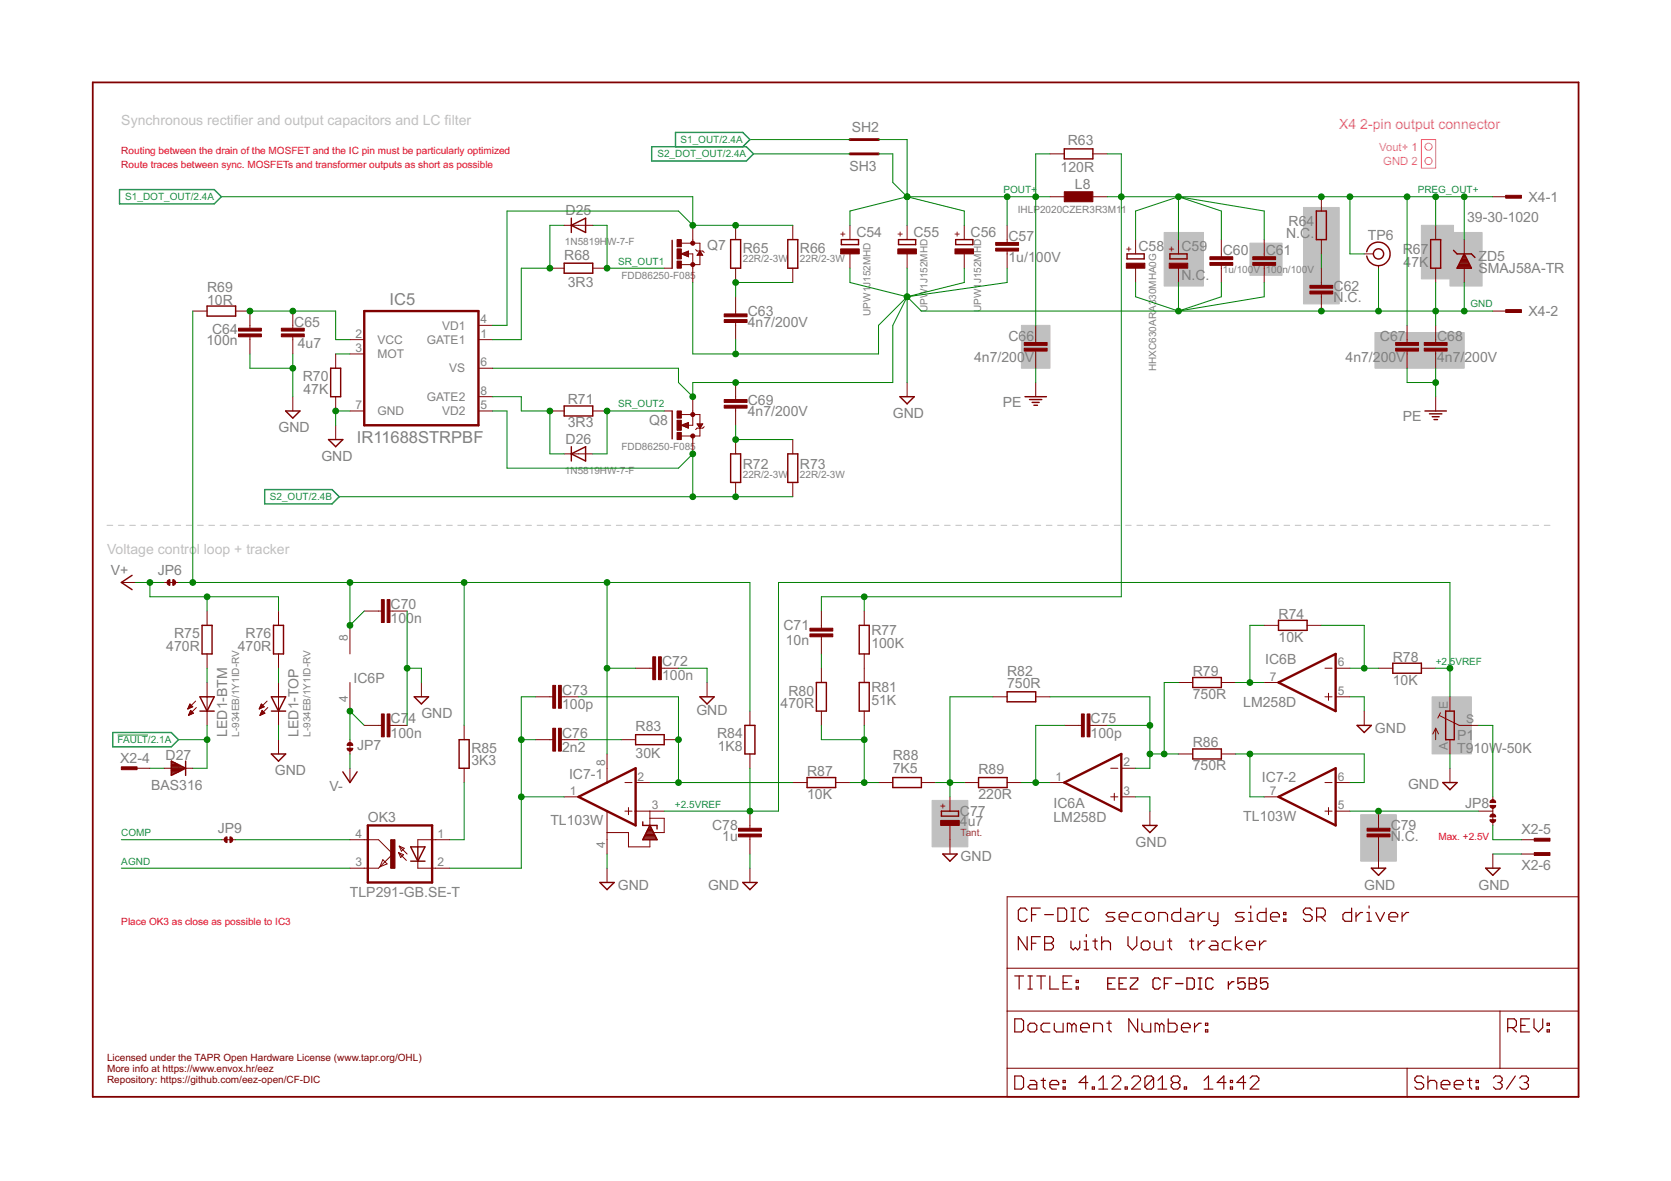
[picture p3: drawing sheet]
<svg xmlns="http://www.w3.org/2000/svg" width="297mm" height="210mm" viewBox="0 0 297 210" stroke-linecap="round" stroke-linejoin="round" font-family="sans-serif">
<g fill="none" stroke="#c0c0c0" stroke-width=".18">
<path d="M19 93.4h1M21 93.4h1.1M23.1 93.4h1M25.1 93.4h1M27.1 93.4h1M29.1 93.4h1M31.1 93.4h1M33.1 93.4h1M35.1 93.4h1M37.1 93.4h1M39.1 93.4h1.1M41.1 93.4h1.1"/>
<path d="M43.2 93.4h1M45.2 93.4h1M47.2 93.4h1M49.2 93.4h1M51.2 93.4h1M53.2 93.4h1M55.2 93.4h1.1M57.3 93.4h1M59.3 93.4h1M61.3 93.4h1M63.3 93.4h1M65.3 93.4h1"/>
<path d="M67.3 93.4h1M69.3 93.4h1M71.3 93.4h1M73.3 93.4h1.1M75.4 93.4h1M77.4 93.4h1M79.4 93.4h1M81.4 93.4h1M83.4 93.4h1M85.4 93.4h1M87.4 93.4h1M89.4 93.4h1"/>
<path d="M91.4 93.4h1.1M93.5 93.4h1M95.5 93.4h1M97.5 93.4h1M99.5 93.4h1M101.5 93.4h1M103.5 93.4h1M105.5 93.4h1.1M107.5 93.4h1.1M109.6 93.4h1M111.6 93.4h1M113.6 93.4h1"/>
<path d="M115.6 93.4h1M117.6 93.4h1M119.6 93.4h1M121.6 93.4h1M123.6 93.4h1.1M125.6 93.4h1.1M127.7 93.4h1M129.7 93.4h1M131.7 93.4h1M133.7 93.4h1M135.7 93.4h1M137.7 93.4h1"/>
<path d="M139.7 93.4h1M141.7 93.4h1M143.7 93.4h1.1M145.8 93.4h1M147.8 93.4h1M149.8 93.4h1M151.8 93.4h1M153.8 93.4h1M155.8 93.4h1M157.8 93.4h1.1M159.9 93.4h1M161.9 93.4h1"/>
<path d="M163.9 93.4h1M165.9 93.4h1M167.9 93.4h1M169.9 93.4h1M171.9 93.4h1M173.9 93.4h1M175.9 93.4h1.1M177.9 93.4h1.1M180 93.4h1M182 93.4h1M184 93.4h1M186 93.4h1"/>
<path d="M188 93.4h1M190 93.4h1M192 93.4h1M194 93.4h1.1M196.1 93.4h1M198.1 93.4h1M200.1 93.4h1M202.1 93.4h1M204.1 93.4h1M206.1 93.4h1M208.1 93.4h1M210.1 93.4h1.1"/>
<path d="M212.2 93.4h1M214.2 93.4h1M216.2 93.4h1M218.2 93.4h1M220.2 93.4h1M222.2 93.4h1M224.2 93.4h1M226.2 93.4h1M228.2 93.4h1.1M230.3 93.4h1M232.3 93.4h1M234.3 93.4h1"/>
<path d="M236.3 93.4h1M238.3 93.4h1M240.3 93.4h1M242.3 93.4h1M244.3 93.4h1M246.4 93.4h1M248.4 93.4h1M250.4 93.4h1M252.4 93.4h1M254.4 93.4h1M256.4 93.4h1M258.4 93.4h1"/>
<path d="M260.4 93.4h1.1M262.4 93.4h1.1M264.5 93.4h1M266.5 93.4h1M268.5 93.4h1M270.5 93.4h1M272.5 93.4h1M274.5 93.4h1"/>
</g>
<g fill="#c0c0c0" stroke="#c0c0c0" stroke-width=".18">
<path d="M254.6 123.8h7v10.2h-7z"/>
<path d="M257.7 41.3h5.8v9.5h-5.8z"/>
<path d="M222.2 43.2h5.7v5.7h-5.7z"/>
<path d="M231.7 36.9h6.4v17.1h-6.4z"/>
<path d="M244.4 59.1h15.9v6.3h-15.9z"/>
<path d="M165.7 142.3h6.3v8.2h-6.3z"/>
<path d="M252.7 40h5.7v9.6h-5.7z"/>
<path d="M206.9 41.3h7v9.5h-7z"/>
<path d="M241.9 144.8h6.3v8.3h-6.3z"/>
<path d="M181.6 57.8h5v7.6h-5z"/>
</g>
<g fill="none" stroke="#800000" stroke-width=".21">
<path d="M180.4 173.5h1.5M181.2 173.5v2.3M182.6 161.8l-.4-.4h-.8l-.4 .4v1.5l.4 .4h.8l.4-.4M182.6 166.5v2.3l-1.6-2.3v2.3M182.7 173.5h.8M182.7 175.8h.8M183.1 173.5v2.3M183.4 162.6h.7M183.4 167.6h.7M184.3 173.5h1.5M184.9 161.4h-1.5v2.3M184.9 166.5h-1.5v2.3"/>
<path d="M185.1 173.5v2.3M185.7 162.6h1.6M185.7 166.5h1.2l.4 .4v.4l-.4 .3 .4 .4v.4l-.4 .4h-1.2zM185.7 167.6h1.2M186.6 173.5v2.3h1.6M188 161.4h1.2l.4 .4v1.5l-.4 .4h-1.2zM189 174.6h.7M190.4 161.4h.8M190.4 163.7h.8M190.4 167.3v1.1l.4 .4 .4-.4 .4 .4 .3-.4v-1.1M190.5 173.5h-1.5v2.3h1.5M190.8 161.4v2.3"/>
<path d="M191.3 175.4h.4v.4h-.4zM191.3 174.2h.4v.4h-.4zM192.7 168.8h.8M192.7 167.3h.4v1.5M193.1 166.1v.4M193.5 161.8l-.4-.4h-.8l-.4 .4v1.5l.4 .4h.8l.4-.4M194.3 167.3h.8M194.7 166.9v1.5l.4 .4M195.8 167.6l.4-.3h.8l.4 .3v1.2M195.8 166.5v2.3M198.2 162.2h-1.2l-.4 .4 .4 .4h.8l.4 .3-.4 .4h-1.2M198.9 163h1.6v-.4l-.4-.4h-.8l-.4 .4v.7l.4 .4h.8"/>
<path d="M200.5 166.5v1.5l.8 .8 .8-.8v-1.5M202.9 162.2h-1.2l-.4 .4v.7l.4 .4h1.2M203.2 167.3h.8l.4 .3v.8l-.4 .4h-.8l-.3-.4v-.8zM203.6 162.6l.4-.4h.8l.4 .4v.7l-.4 .4h-.8l-.4-.4zM205.2 167.3v1.1l.4 .4h1.2v-1.5M206 163.7v-1.5h1.1l.4 .4v1.1M207.5 167.3h.8M207.9 166.9v1.5l.4 .4M209.9 161.4v2.3h-1.2l-.4-.4v-.7l.4-.4h1.2M211 162.2h.8l.4 .4v1.1h-1.2l-.3-.4 .3-.3h1.2M211.4 167.3h.8M211.8 166.9v1.5l.4 .4"/>
<path d="M213 162.2v1.5M213 167.3v1.5M214.2 162.2h-.4l-.8 .8M214.2 167.3h-.4l-.8 .7M214.9 162.2v1.1l.4 .4h1.2M215.3 167.3h.8l.4 .3v1.2h-1.2l-.4-.4 .4-.4h1.2M216.5 162.2v1.9l-.4 .4h-.4M218.8 167.3h-1.1l-.4 .3v.8l.4 .4h1.1M219.6 166.5v2.3M220.8 167.3l-1.2 .7 1.2 .8M221.2 162.2h-1.2l-.4 .4 .4 .4h.8l.4 .3-.4 .4h-1.2M221.6 168h1.5v-.4l-.4-.3h-.7l-.4 .3v.8l.4 .4h.7"/>
<path d="M222 163.7h.7M222 162.2h.3v1.5M222.3 161v.4M223.9 167.3v1.5M225.1 161.4v2.3h-1.2l-.4-.4v-.7l.4-.4h1.2M225.1 167.3h-.4l-.8 .7M225.8 163h1.6v-.4l-.4-.4h-.8l-.4 .4v.7l.4 .4h.8M228.2 163.3h.4v.4h-.4zM228.2 162.2h.4v.4h-.4zM233.3 161.8l-.4-.4h-.8l-.4 .4v.4l.4 .4h.8l.4 .4v.3l-.4 .4h-.8l-.4-.4M234 163h1.2l.4-.4v-.8l-.4-.4h-1.2v2.3M234.8 163l.8 .7"/>
<path d="M240.3 161.4v2.3h-1.2l-.4-.4v-.7l.4-.4h1.2M241 162.2v1.5M242.2 162.2h-.4l-.8 .8M243 163.7h.8M243 162.2h.4v1.5M243.4 161v.4M244.6 162.2l.7 1.5 .8-1.5M246.9 163h1.6v-.4l-.4-.4h-.8l-.4 .4v.7l.4 .4h.8M249.2 162.2v1.5M250.4 162.2h-.4l-.8 .8M180.4 181.1h1.2l.3 .4v1.5l-.3 .4h-1.2zM180.4 191.2h1.2l.3 .4v1.6l-.3 .4h-1.2z"/>
<path d="M182.7 182.2l.4-.3h.8l.4 .3v.8l-.4 .4h-.8l-.4-.4zM183.1 192h.8l.4 .4v1.2h-1.2l-.4-.4 .4-.4h1.2M185.1 192h.7M185.5 191.6v1.6l.3 .4M186.6 192.8h1.6v-.4l-.4-.4h-.8l-.4 .4v.8l.4 .4h.8M186.6 181.9h-1.1l-.4 .3v.8l.4 .4h1.1M187.4 181.9v1.1l.4 .4h1.2v-1.5M189 193.2h.4v.4h-.4zM189 192h.4v.4h-.4zM190.5 182.2l-.4-.3h-.4v1.5M190.5 182.2l.4-.3 .4 .3v1.2M190.5 182.2v1.2"/>
<path d="M192.1 182.6h1.5v-.4l-.3-.3h-.8l-.4 .3v.8l.4 .4h.8M193.4 192.4h-1.6l1.2-1.2v2.4M194.2 193.2h.3v.4h-.3zM194.4 183.4v-1.5h1.2l.4 .3v1.2M195.3 193.6h1.6M195.3 192l.8-.8v2.4M196.8 181.9h.7M197.1 181.5v1.5l.4 .4M197.7 191.6l.4-.4h.7l.4 .4v.4l-1.5 1.6h1.5M200 193.2h.4v.4h-.4zM201.2 191.6l.4-.4h.7l.4 .4v.4l-1.5 1.6h1.5M202.2 181.1v2.3l-1.5-2.3v2.3"/>
<path d="M203 181.9v1.1l.4 .4h1.2v-1.5M205.1 191.6v1.6l-.4 .4h-.8l-.4-.4M205.1 191.6l-.4-.4h-.8l-.4 .4v1.6M205.1 191.6l-1.6 1.6M205.8 193.6h1.6M205.8 192l.8-.8v2.4M206.1 182.2l.4-.3 .4 .3v1.2M206.1 182.2l-.4-.3h-.4v1.5M206.1 182.2v1.2M207.7 181.1v2.3h1.2l.3-.4v-.8l-.3-.3h-1.2M208.6 192.4l-.4 .4v.4l.4 .4h.8l.3-.4v-.4l-.3-.4M208.6 192.4l-.4-.4v-.4l.4-.4h.8l.3 .4v.4l-.3 .4"/>
<path d="M208.6 192.4h.8M210 182.6h1.6v-.4l-.4-.3h-.8l-.4 .3v.8l.4 .4h.8M210.5 193.2h.4v.4h-.4zM212.3 181.9v1.5M213.5 181.9h-.4l-.8 .7M214 193.6h1.6M214 192l.8-.8v2.4M214.3 183h.4v.4h-.4zM214.3 181.9h.4v.3h-.4zM217.9 192.4h-1.5l1.2-1.2v2.4M218.7 193.2h.4v.4h-.4zM218.7 192h.4v.4h-.4z"/>
<path d="M221.4 192.4h-1.5l1.1-1.2v2.4M222.2 191.6l.4-.4h.8l.4 .4v.4l-1.6 1.6h1.6M253.1 191.6l-.4-.4h-.8l-.4 .4v.4l.4 .4h.8l.4 .4v.4l-.4 .4h-.8l-.4-.4M253.8 192.4l.4-.4h.8l.4 .4v1.2M253.8 191.2v2.4M256.2 192.8h1.5v-.4l-.4-.4h-.7l-.4 .4v.8l.4 .4h.7M258.5 192.8h1.6v-.4l-.4-.4h-.8l-.4 .4v.8l.4 .4h.8M260.9 192h.7M261.2 191.6v1.6l.4 .4M262.4 193.2h.4v.4h-.4zM262.4 192h.4v.4h-.4zM265.5 191.6l.4-.4h.7l.4 .4v.4l-.4 .4"/>
<path d="M266.3 192.4h.3M266.6 192.4l.4 .4v.4l-.4 .4h-.7l-.4-.4M268 182.6h1.2l.4-.4v-.7l-.4-.4h-1.2v2.3M268.8 182.6l.8 .8M269.4 191.2l-1.6 2.4M270.2 191.6l.3-.4h.8l.4 .4v.4l-.4 .4M270.3 182.2h.8M270.9 192.4h.4M271.3 192.4l.4 .4v.4l-.4 .4h-.8l-.3-.4M271.9 181.1h-1.6v2.3h1.6M272.7 181.1v1.5l.8 .8 .7-.8v-1.5M275 183h.4v.4h-.4z"/>
<path d="M275 181.9h.4v.3h-.4z"/>
</g>
<path d="M16.5 14.6h264.1v180.3h-264.1z" fill="none" stroke="#800000" stroke-width=".32"/>
<g fill="none" stroke="#800000" stroke-width=".18">
<path d="M186.6 27.3h2.6M186.6 35h2.6M194.3 27.3h2.5M194.3 35h2.5M234.9 35v2.5M265.4 35h2.5M34.3 55.3h2.5M41.9 55.3h2.5v3M44.4 59.9v3M52 55.3v3M52 59.9v3M85 57.8h2.6"/>
<path d="M97.7 47.7h2.6M100.3 40h5.1M105.4 47.7h2.5M118.1 47.7h1.4M121.1 45.1l1.3-.5v1zM121.1 43.2h3.3v3.8h-3.3M121.2 45.1h1.2M121.4 45h1M121.5 45.3h.9M121.7 44.9h.7M121.8 45.4h.6M122 44.8h.4"/>
<path d="M122.1 45.5h.3M122.3 45.1h.8v5.1M122.3 44.7h.1M122.4 45.6h.1M123.1 40v3.2M123.7 44.4l.2 .2h1l.3 .3M124 45.3h.9M124.1 45.1h.7M124.1 45h.6M124.2 44.9h.4M124.3 44.8h.2M124.4 44.7h.1"/>
<path d="M124.4 44.6l.5 .8h-1zM130.8 40v2.6M130.8 47.7v2.5M130.8 52.7v3.1M130.8 57.3v3.1M140.9 40v2.6M140.9 47.7v2.5M151.1 40v2.6M151.1 45.1v2.6M161.2 40v2.6M161.2 45.1v2.6M171.4 40v2.6"/>
<path d="M171.4 45.1v2.6M179 40v3.1M179 44.6v3.1M184.1 57.8v3.1M201.9 42.6v2.5M201.9 47.7v2.5M209.5 42.6v2.5M209.5 47.7v2.5M217.1 42.6v3M217.1 47.2v3M224.7 42.6v3M224.7 47.2v3"/>
<path d="M234.9 42.6v2.5M234.9 47.7v3M234.9 52.2v3.1M242.5 45.1h1.6M245 47.2v.5M250.1 57.8v3.1M255.2 40v2.6M255.2 47.7v2.5M255.2 57.8v3.1M260.3 42.6v2.5M260.3 47.7v2.5M265.4 55.3h2.5"/>
<path d="M52 70.5v2.5M59.7 62.9v2.5M59.7 70.5v2.5M59.7 75.6v2.5M62.2 73h2.5M62.2 60.4h2.5M62.2 62.9h2.5M85 73h2.6M85 60.4h2.6M85 65.4h2.6M85 70.5h2.6M97.7 73h2.6"/>
<path d="M105.4 73h2.5M118.1 73h1.4M121.1 73.7h3.3v3.8h-3.3M121.1 75.6l1.3-.5v1zM121.3 75.5h1.1M121.3 75.6h1.1M121.6 75.4h.8M121.6 75.8h.8M121.9 75.3h.5M121.9 75.9h.5M122.2 76h.2M122.2 75.2h.2"/>
<path d="M123.1 70.5v5.1h-.8M123.1 77.5v3.2M123.9 75.3h1l-.5 .8zM124 75.4h.9M124 75.5h.8M124.1 75.6h.6M124.2 75.8h.4M124.3 75.9h.3M124.4 76h.1M125.2 75.8l-.3 .3h-1l-.2 .2M130.8 68v3M130.8 72.5v3.1"/>
<path d="M130.8 78.1v2.6M140.9 78.1v2.6M161.2 68v2.5M184.1 62.4v3M184.1 68v2.5M250.1 62.4v3M255.2 62.4v3M255.2 70.5v2.5M100.3 80.7h5.1M130.8 85.7v2.6M140.9 85.7v2.6M21.6 103.5h2.5"/>
<path d="M29.2 103.5h2.5M36.8 108.6v2.5M36.8 116.2v2.6M49.5 108.6v2.5M49.5 116.2v2.6M62.2 111.1v5.1M64.7 108.6h3.1M69.3 108.6h3.1M113 118.8h3M117.6 118.8h3M146 108.6v3.1M146 113.2v3"/>
<path d="M146 118.8v2.5M153.6 108.6v2.5M153.6 116.2v5.1M224.7 111.1h2.6M232.3 111.1h2.6M235.5 118.8h1.3M237.4 118.8h2.6M245 118.8h2.6M252.7 118.8h2.5M24.1 136.5h2.5M29.2 136.5h5.1M33.4 126h.1"/>
<path d="M33.4 125.8h.4M33.5 125.7h.6M33.5 125.6h.7M33.5 127h.2M33.6 126.9h.4M33.6 125.5h.5M33.7 125.3h.3M33.7 126.8h.6M33.7 125.2h.2M33.7 126.7h.6M33.8 126.6h.4M33.8 125.1l.5 .5-.9 .4z"/>
<path d="M33.8 126.4h.3M33.9 126.3h.1M33.9 126.3l.5 .5-.9 .3zM34.8 124.6l-1.4 1.4M34.9 125.8l-1.4 1.3M36.8 121.3v7.6M46.1 126h.1M46.1 125.8h.4M46.2 125.7h.6M46.2 125.6h.7M46.2 127h.2M46.3 125.5h.5"/>
<path d="M46.3 126.9h.4M46.4 125.3h.3M46.4 126.8h.6M46.4 125.2h.2M46.4 126.7h.6M46.5 125.1l.5 .5-.9 .4zM46.5 126.6h.4M46.5 126.4h.3M46.6 126.3h.1M46.6 126.3l.5 .5-.9 .3zM47.5 124.6l-1.4 1.4M47.6 125.8l-1.4 1.3"/>
<path d="M49.5 121.3v7.6M49.5 131.5v2.5M62.2 121.3v5.1M62.2 131.5v2.5M62.2 136.5v2.6M64.7 128.9h3.1M69.3 128.9h3.1M74.9 121.3v2.5M82.5 128.9v2.6M82.5 136.5v2.6M95.2 123.8h3.1M95.2 131.5h3.1"/>
<path d="M99.8 123.8h3M99.8 131.5h3M107.9 134v5.1M110.4 131.5h2.6M111.1 139.1h1.3M113 139.1h2.5M118.1 131.5h2.5M125.7 121.3v2.5M133.3 126.4v2.5M133.3 134v2.5M140.9 139.1h2.6M146 126.4v2.5"/>
<path d="M148.5 139.1h2.6M153.6 126.4v2.5M156.2 139.1h2.5M163.8 139.1h2.5M171.4 139.1h2.5M176.5 123.8h2.5M179 139.1h2.6M184.1 123.8h2.5M186.6 139.1h2.6M189.2 128.9h3M193.8 128.9h3M197.4 136.5h1.3"/>
<path d="M199.3 136.5h2.6M209.5 121.3h2.5M209.5 134h2.5M217.1 121.3h2.5M217.1 134h2.5M224.7 121.3h2.6M235.5 139.1h1.3M235.5 123.8h1.3M236.2 123.2v1.3M237.4 139.1h2.6M237.4 123.8h2.6M242.5 126.4v2.5"/>
<path d="M255.2 129.4v2.1M255.2 129.4l-.5 1.1M255.2 129.4l.5 1.1M255.9 127.2l3.5 1.7h3.4M256.1 126.7l-.5 .9M257.7 123.8v2.6M257.7 131.5v2.5M257.7 136.5v2.6M39.3 149.2h2.6M62.2 149.2h5.1l2.5 2.6-2.3 2.3M67.5 154.1l-.2 .2h-5.1M68.1 152.8l.7 .7-1.3 .6z"/>
<path d="M70.8 151.5l1.4 1.4M70.8 151.5l.9 .4-.5 .5zM71 150.4l.9 .4-.5 .5zM71 150.4l1.4 1.4M74.3 153.1v1.2h5.7M80 149.2h-5.7v1.3M100.3 141.6h2.5M107.9 148h3.8v2.5h3.8v-1.3M107.9 144.2v7.6M107.9 154.3v2.5M111.1 144.2h1.3M111.7 143.5v1.3"/>
<path d="M113 144.2h5.1M115.5 144.2v2.5M115.5 145.4h2.6v2.6h-1.9M133.3 144.2v3M133.3 148.7v3.1M133.3 154.3v2.5M168.9 141.6v2.6M168.9 146.7v5.1M179 159.4h101.6v35.5h-101.6zM197.4 141.6h1.3M198.1 141v1.3M199.3 141.6h2.6"/>
<path d="M204.4 144.2v2.5M224.7 141.6h2.6M235.5 144.2h1.3M236.2 143.5v1.3M237.4 144.2h2.6M245 144.2v3M245 148.7v5.6M262.8 144.2h2.6M265.4 141.6v.8M265.4 143.4v3.3M265.4 151.8v2.5M270.4 149.2h2.6"/>
<path d="M270.4 151.8h2.6M179 179.7h101.6M179 172.1h101.6M266.6 179.7v10.2M179 189.9h101.6M250.1 189.9v5"/>
</g>
<g fill="none" stroke="#800000" stroke-width=".23">
<path d="M196.9 174.8h.7M198.2 173.8h-1.3v2h1.3M198.9 174.8h.7M200.2 173.8h-1.3v2h1.3M200.9 173.8h1.3v.4l-1.3 1.3v.3h1.3M206.3 174.2l-.4-.4h-.6l-.3 .4v1.3l.3 .3h.6l.4-.3M207 174.8h.6M208.3 173.8h-1.3v2M209 174.8h1.3M211 173.8h1l.3 .4v1.3l-.3 .3h-1zM213 173.8h.7M213 175.8h.7"/>
<path d="M213.3 173.8v2M215.6 174.2l-.3-.4h-.6l-.4 .4v1.3l.4 .3h.6l.3-.3M218.4 174.5v1.3M219.4 174.5h-.4l-.6 .6M221.3 173.8h-1.3v1l.7-.3h.3l.3 .3v.7l-.3 .3h-.6l-.4-.3M222.1 173.8h.9l.4 .4v.3l-.4 .3 .4 .3v.4l-.4 .3h-.9zM222.1 174.8h.9M225.4 173.8h-1.3v1l.6-.3h.3l.4 .3v.7l-.4 .3h-.6l-.3-.3"/>
</g>
<g fill="#800000" stroke="#800000" stroke-width=".18">
<path d="M42.4 59.4h4.1v.5h-4.1z"/>
<path d="M42.4 58.3h4.1v.5h-4.1z"/>
<path d="M120.4 73h.7v1.3h-.7z"/>
<path d="M120.4 76.9h.7v1.2h-.7z"/>
<path d="M120.4 74.7h.7v1.8h-.7z"/>
<path d="M120.4 46.4h.7v1.3h-.7z"/>
<path d="M120.4 42.6h.7v1.3h-.7z"/>
<path d="M120.4 44.2h.7v1.8h-.7z"/>
<path d="M128.7 71h4.1v.5h-4.1z"/>
<path d="M128.7 72h4.1v.5h-4.1z"/>
<path d="M128.7 56.8h4.1v.5h-4.1z"/>
<path d="M128.7 55.8h4.1v.5h-4.1z"/>
<path d="M177 44.1h4.1v.5h-4.1z"/>
<path d="M177 43.1h4.1v.5h-4.1z"/>
<path d="M50 59.4h4.1v.5h-4.1z"/>
<path d="M50 58.3h4.1v.5h-4.1z"/>
<path d="M149.4 44.2h3.3v.9h-3.3z"/>
<path d="M159.6 44.2h3.3v.9h-3.3z"/>
<path d="M169.8 44.2h3.3v.9h-3.3z"/>
<path d="M193.3 126.9h.5v4.1h-.5z"/>
<path d="M192.2 126.9h.5v4.1h-.5z"/>
<path d="M68.8 106.6h.5v4h-.5z"/>
<path d="M67.8 106.6h.5v4h-.5z"/>
<path d="M68.8 126.9h.5v4.1h-.5z"/>
<path d="M67.8 126.9h.5v4.1h-.5z"/>
<path d="M131.3 148.2h4v.5h-4z"/>
<path d="M131.3 147.2h4v.5h-4z"/>
<path d="M99.3 129.4h.5v4.1h-.5z"/>
<path d="M98.3 129.4h.5v4.1h-.5z"/>
<path d="M99.3 121.8h.5v4.1h-.5z"/>
<path d="M98.3 121.8h.5v4.1h-.5z"/>
<path d="M117.1 116.7h.5v4.1h-.5z"/>
<path d="M116 116.7h.5v4.1h-.5z"/>
<path d="M167.2 145.8h3.3v.9h-3.3z"/>
<path d="M189.2 34.1h5.1v1.8h-5.1z"/>
<path d="M215.1 46.7h4v.5h-4z"/>
<path d="M215.1 45.6h4v.5h-4z"/>
<path d="M222.7 46.7h4.1v.5h-4.1z"/>
<path d="M222.7 45.6h4.1v.5h-4.1z"/>
<path d="M232.9 50.7h4v.5h-4z"/>
<path d="M232.9 51.7h4v.5h-4z"/>
<path d="M248.1 61.9h4.1v.5h-4.1z"/>
<path d="M248.1 60.9h4.1v.5h-4.1z"/>
<path d="M253.2 61.9h4v.5h-4z"/>
<path d="M253.2 60.9h4v.5h-4z"/>
<path d="M69.4 149.2h.8v5.1h-.8z"/>
<path d="M243 148.2h4.1v.5h-4.1z"/>
<path d="M243 147.2h4.1v.5h-4.1z"/>
<path d="M144 112.7h4v.5h-4z"/>
<path d="M144 111.7h4v.5h-4z"/>
<path d="M267.7 55h2.7v.5h-2.7z"/>
<path d="M267.7 34.7h2.7v.5h-2.7z"/>
<path d="M200.2 46.8h3.3v.9h-3.3z"/>
<path d="M207.8 46.8h3.3v.9h-3.3z"/>
<path d="M272.7 149h2.8v.5h-2.8z"/>
<path d="M21.6 136.3h2.8v.5h-2.8z"/>
<path d="M272.7 151.5h2.8v.5h-2.8z"/>
<path d="M182.1 61.9h4v.5h-4z"/>
<path d="M182.1 60.9h4v.5h-4z"/>
</g>
<g fill="none" stroke="#800000" stroke-width=".25">
<path d="M101.6 38.8v2.5M189.2 26.5h5.1v1.7h-5.1zM234 37.5h1.8v5.1h-1.8zM36.8 54.4h5.1v1.8h-5.1zM100.3 46.8h5.1v1.8h-5.1zM101.6 40l2.5-1.2v2.5zM119.5 42.7v5M129.9 42.6h1.8v5.1h-1.8zM140 42.6h1.8v5.1h-1.8zM149.6 42.6h3v.9h-3zM159.7 42.6h3.1v.9h-3.1zM169.9 42.6h3v.9h-3z"/>
<path d="M200.3 45.1h3.1v.9h-3.1zM208 45.1h3v.9h-3zM243 44.7a2.1 2.1 0 0 1 3.2-1.3 2.1 2.1 0 0 1 0 3.5 2.1 2.1 0 0 1-3.2-1.4M254.3 42.6h1.8v5.1h-1.8zM258.4 44.5l.6 .6h2.6l.6 .7M259 47.6h2.5M259.1 47.4h2.3M259.2 47.2h2.1M259.4 47h1.8M259.5 46.7h1.6M259.6 46.5h1.4M259.7 46.3h1.2"/>
<path d="M259.8 46.1h1M259.9 45.8h.7M260 45.6h.5M260.1 45.4h.3M260.2 45.2h.1M260.3 45.1l1.3 2.6h-2.6zM50.8 73h2.5l-1.3 1.3zM58.4 78.1h2.5l-1.2 1.3zM58.8 65.4h1.8v5.1h-1.8zM100.3 72.2h5.1v1.7h-5.1zM101.6 79.4v2.5M119.5 73v5"/>
<path d="M160 70.5h2.5l-1.3 1.3zM182.2 70.5h3.8M183 71h2.2M183.5 71.5h1.2M183.8 72h.6M253.3 73h3.8M254.1 73.6h2.2M254.6 74.1h1.2M254.9 74.6h.6M101.6 80.7l2.5-1.3v2.5zM129.9 80.7h1.8v5h-1.8zM140 80.7h1.8v5h-1.8z"/>
<path d="M23.5 102.3l-1.9 1.2 1.9 1.3M35.9 111.1h1.8v5.1h-1.8zM48.6 111.1h1.8v5.1h-1.8zM152.7 111.1h1.8v5.1h-1.8zM227.3 110.3h5v1.7h-5zM247.6 117.9h5.1v1.8h-5.1zM30.5 135.3l2.5 1.2-2.5 1.3zM30.5 137.6h.3M30.5 137.4h.8M30.5 137.2h1.2M30.5 136.9h1.7M30.5 136.7h2.1"/>
<path d="M30.5 136.5h2.4M30.5 136.3h2M30.5 136.1h1.5M30.5 135.8h1.1M30.5 135.6h.7M30.5 135.4h.2M33 135.3v2.5M35.5 123.8h2.6l-1.3 2.6zM35.5 126.4h2.6M48.2 123.8h2.6l-1.3 2.6zM48.2 134h2.6l-1.3 1.3zM48.2 126.4h2.6"/>
<path d="M60.9 137.2l1.3 1.9 1.3-1.9M73.6 123.8h2.6l-1.3 1.3zM81.6 131.5h1.8v5h-1.8zM113 130.6h5.1v1.8h-5.1zM124.4 123.8h2.6l-1.3 1.3zM132.4 128.9h1.8v5.1h-1.8zM143.5 138.2h5v1.8h-5zM145.1 121.3h1.8v5.1h-1.8zM152.7 121.3h1.8v5.1h-1.8zM158.7 138.2h5.1v1.8h-5.1zM173.9 138.2h5.1v1.8h-5.1zM179 123h5.1v1.7h-5.1z"/>
<path d="M212 120.4h5.1v1.8h-5.1zM212 133.1h5.1v1.8h-5.1zM241.2 128.9h2.6l-1.3 1.3zM256.5 139.1h2.5l-1.3 1.3zM257 126.4h1.5v5.1h-1.5zM73 150.5h2.5l-1.2 2.6zM73 153.1h2.5M74.3 150.5v2.6M106.6 156.8h2.6l-1.3 1.3zM114.3 146.1v.6h2.5v.6M114.3 149.2h2.5M114.4 148.9h2.2"/>
<path d="M114.5 148.7h2M114.6 148.5h1.8M114.7 148.3h1.6M114.9 148.1h1.3M115 147.8h1.1M115.1 147.6h.9M115.2 147.4h.7M115.3 147.2h.5M115.4 147h.3M115.5 146.7h.1M115.5 146.7l1.3 2.5h-2.5zM132 156.8h2.6l-1.3 1.3z"/>
<path d="M167.3 144.2h3.1v.9h-3.1zM167.6 151.8h2.5l-1.2 1.3zM203.1 146.7h2.6l-1.3 1.3zM243.8 154.3h2.5l-1.3 1.3zM264.1 154.3h2.5l-1.2 1.3z"/>
<circle cx="245" cy="45.1" r=".91"/>
</g>
<g fill="#800000" stroke="#800000" stroke-width=".18">
<path d="M265 142.2h.5l.3 .2 .1 .2h-1z" fill-rule="evenodd"/>
<path d="M264.9 143.2h.5v.5l-.4-.2z" fill-rule="evenodd"/>
<path d="M265.4 143.2h.5l-.1 .2-.4 .3z" fill-rule="evenodd"/>
<path d="M264.9 145.7h.5v.5l-.4-.2z" fill-rule="evenodd"/>
<path d="M265.4 145.7h.5l-.1 .2-.4 .3z" fill-rule="evenodd"/>
<path d="M265 144.8l.5-.1 .3 .2 .1 .3h-1z" fill-rule="evenodd"/>
<path d="M40.9 148.7l.3 .2 .2 .3h-.5z" fill-rule="evenodd"/>
<path d="M40.9 149.2h.5l-.2 .4-.2 .2z" fill-rule="evenodd"/>
<path d="M40 148.9l.4-.2v1.1l-.3-.1-.2-.3z" fill-rule="evenodd"/>
<path d="M30.7 103.5h.5v.3l-.5 .2z" fill-rule="evenodd"/>
<path d="M30.7 103l.4 .2 .1 .3h-.5z" fill-rule="evenodd"/>
<path d="M29.8 103.2l.4-.2-.1 1a.53 .53 0 0 1-.3-.8z" fill-rule="evenodd"/>
<path d="M61.7 133h.5v.5l-.4-.2z" fill-rule="evenodd"/>
<path d="M62.2 133l.5 .1-.1 .2-.4 .2z" fill-rule="evenodd"/>
<path d="M61.9 132.1l.5-.1 .3 .2v.3h-1z" fill-rule="evenodd"/>
<circle cx="123.1" cy="77.5" r=".36"/>
<circle cx="123.1" cy="73.7" r=".36"/>
<circle cx="123.1" cy="43.2" r=".36"/>
<circle cx="123.1" cy="47" r=".36"/>
</g>
<path d="M64.7 55.3h20.3v20.3h-20.3zM189.2 139.1l10.1-5.1v10.2zM227.3 121.3l10.1-5.1v10.2zM65.4 146.7h11.4v10.1h-11.4zM102.8 141.6l10.2-5.1v10.2zM227.3 141.6l10.1-5.1v10.2z" fill="none" stroke="#800000" stroke-width=".42"/>
<path d="M151.1 27.3h5.1M151.1 24.8h5.1" fill="none" stroke="#800000" stroke-width=".51"/>
<g fill="none" stroke="#008000" stroke-width=".18">
<path d="M39.3 35h83.8v5M133.3 24.8h17.8M133.9 27.3h17.2M156.2 27.3h2.5v5.1l2.5 2.6M156.2 24.8h5v15.2M161.2 35l10.2 2.5v2.5M161.2 35l-10.1 2.5v2.5M161.2 35h25.4M179 35v5M186.6 27.3h-2.5v30.5M196.8 27.3h2.5v78.8h-53.3v2.5M196.8 35h68.6"/>
<path d="M209.5 35v7.6M209.5 35l7.6 2.5v5.1M209.5 35l-7.6 2.5v5.1M209.5 35l15.2 2.5v5.1M240 35v10.1h2.5M250.1 35v22.8M255.2 35v5M260.3 35v7.6M34.3 55.3v48.2M44.4 55.3h15.3v5.1h2.5M100.3 40h-2.6v7.7h-5v12.7h-5.1M105.4 40h2.5v7.7h10.2"/>
<path d="M123.1 40h17.8M123.1 50.2v12.7h33.1v-5.1l5-5.1M123.1 40l-2.5-2.5h-30.5v20.3h-2.5M140.9 50.2h-10.1v2.5M151.1 47.7v2.5l10.1 2.5M161.2 52.7l2.6 2.6h101.6M161.2 52.7l-2.5 5.1v10.2h-35.6v2.5l-2.5-2.5v-2.6h-33M161.2 47.7v20.3M171.4 47.7v2.5l-10.2 2.5M179 47.7v2.5l-17.8 2.5M201.9 50.2v2.5l7.6 2.6M209.5 50.2v5.1"/>
<path d="M217.1 50.2v2.5l-7.6 2.6M224.7 50.2v2.5l-15.2 2.6M234.9 45.1v2.6M245 47.7v7.6M255.2 50.2v7.6M260.3 50.2v5.1M44.4 62.9v2.5h7.6M52 62.9v7.6M59.7 62.9h2.5M62.2 73h-2.5v2.6M87.6 73h2.5v10.2h30.5l2.5-2.5v7.6M87.6 70.5h5.1v2.5h5v7.7h2.6"/>
<path d="M118.1 73h-10.2v7.7h-2.5M130.8 60.4v2.5M130.8 75.6v2.5h10.1M184.1 65.4v2.6M250.1 65.4v2.6h5.1M255.2 65.4v5.1M60.3 88.3h80.6M24.1 103.5h5.1M26.6 103.5v2.6h22.9v2.5M31.7 103.5h101.6v22.9M36.8 106.1v2.5M36.8 118.8v2.5"/>
<path d="M49.5 118.8v2.5M62.2 103.5v7.6l2.5-2.5M72.4 118.8h2.5v2.5M72.4 108.6v20.3M82.5 103.5v25.4M107.9 103.5v30.5M107.9 118.8h5.1M120.6 118.8h5.1v2.5M146 116.2v2.6M153.6 106.1v2.5M224.7 111.1h-2.5v10.2M234.9 111.1h7.6v7.7"/>
<path d="M240 118.8h5M255.2 118.8h2.5M26.6 136.5h2.6M31.7 131.5h5.1M36.8 128.9v7.6h-2.5M49.5 128.9v2.6M62.2 134v2.5M64.7 128.9l-2.5-2.5v5.1M82.5 139.1v10.1h-2.5M92.7 131.5h2.5M95.2 123.8h-2.5v30.5h-12.7M102.8 123.8h17.8v15.3"/>
<path d="M102.8 131.5h7.6M115.5 139.1h25.4M133.3 136.5v7.7M146 128.9v2.6h7.6M151.1 139.1h5.1M153.6 128.9v10.2M166.3 139.1h5.1M176.5 123.8h-7.6v17.8M181.6 139.1h5M186.6 123.8h17.8v12.7h-2.5M189.2 128.9h-5.1v10.2M196.8 128.9h7.6"/>
<path d="M204.4 134h5.1M209.5 121.3h-2.6v12.7M219.6 134h22.9v5.1h-2.5M219.6 121.3h5.1M222.2 134v7.6h2.5M240 123.8h2.5v2.6M257.7 123.8v-20.3h-119.3v40.7h-20.3M257.7 134v2.5M262.8 128.9h2.6v12.7M21.6 149.2h17.7M21.6 154.3h40.6M41.9 149.2h20.3"/>
<path d="M92.7 141.6h7.6M107.9 151.8v2.5M133.3 151.8v2.5M201.9 141.6h2.5v2.6M240 144.2h22.8M265.4 146.7v2.5h5M265.4 151.8h5"/>
</g>
<g fill="#008000" stroke="#008000" stroke-width=".18">
<circle cx="107.9" cy="47.7" r=".51"/>
<circle cx="107.9" cy="73" r=".51"/>
<circle cx="97.7" cy="47.7" r=".51"/>
<circle cx="97.7" cy="73" r=".51"/>
<circle cx="130.8" cy="50.2" r=".51"/>
<circle cx="130.8" cy="78.1" r=".51"/>
<circle cx="44.4" cy="55.3" r=".51"/>
<circle cx="52" cy="55.3" r=".51"/>
<circle cx="52" cy="65.4" r=".51"/>
<circle cx="161.2" cy="52.7" r=".51"/>
<circle cx="130.8" cy="62.9" r=".51"/>
<circle cx="130.8" cy="68" r=".51"/>
<circle cx="209.5" cy="55.3" r=".51"/>
<circle cx="260.3" cy="55.3" r=".51"/>
<circle cx="123.1" cy="70.5" r=".51"/>
<circle cx="234.9" cy="55.3" r=".51"/>
<circle cx="255.2" cy="55.3" r=".51"/>
<circle cx="245" cy="55.3" r=".51"/>
<circle cx="72.4" cy="118.8" r=".51"/>
<circle cx="59.7" cy="73" r=".51"/>
<circle cx="199.3" cy="35" r=".51"/>
<circle cx="209.5" cy="35" r=".51"/>
<circle cx="260.3" cy="35" r=".51"/>
<circle cx="234.9" cy="35" r=".51"/>
<circle cx="250.1" cy="35" r=".51"/>
<circle cx="240" cy="35" r=".51"/>
<circle cx="255.2" cy="35" r=".51"/>
<circle cx="153.6" cy="106.1" r=".51"/>
<circle cx="179" cy="35" r=".51"/>
<circle cx="161.2" cy="35" r=".51"/>
<circle cx="184.1" cy="35" r=".51"/>
<circle cx="168.9" cy="139.1" r=".51"/>
<circle cx="222.2" cy="134" r=".51"/>
<circle cx="242.5" cy="118.8" r=".51"/>
<circle cx="222.2" cy="121.3" r=".51"/>
<circle cx="184.1" cy="139.1" r=".51"/>
<circle cx="133.3" cy="144.2" r=".51"/>
<circle cx="257.7" cy="118.8" r=".51"/>
<circle cx="120.6" cy="131.5" r=".51"/>
<circle cx="120.6" cy="139.1" r=".51"/>
<circle cx="206.9" cy="134" r=".51"/>
<circle cx="204.4" cy="128.9" r=".51"/>
<circle cx="204.4" cy="134" r=".51"/>
<circle cx="36.8" cy="106.1" r=".51"/>
<circle cx="26.6" cy="103.5" r=".51"/>
<circle cx="245" cy="144.2" r=".51"/>
<circle cx="92.7" cy="141.6" r=".51"/>
<circle cx="92.7" cy="131.5" r=".51"/>
<circle cx="123.1" cy="40" r=".51"/>
<circle cx="130.8" cy="40" r=".51"/>
<circle cx="255.2" cy="68" r=".51"/>
<circle cx="62.2" cy="126.4" r=".51"/>
<circle cx="36.8" cy="131.5" r=".51"/>
<circle cx="107.9" cy="103.5" r=".51"/>
<circle cx="107.9" cy="118.8" r=".51"/>
<circle cx="82.5" cy="103.5" r=".51"/>
<circle cx="62.2" cy="111.1" r=".51"/>
<circle cx="62.2" cy="103.5" r=".51"/>
<circle cx="34.3" cy="103.5" r=".51"/>
<circle cx="123.1" cy="80.7" r=".51"/>
<circle cx="123.1" cy="88.3" r=".51"/>
<circle cx="130.8" cy="88.3" r=".51"/>
<circle cx="153.6" cy="139.1" r=".51"/>
<circle cx="153.6" cy="131.5" r=".51"/>
</g>
<g fill="none" stroke="#f0f" stroke-width=".18">
<path d="M252.7 24.8h2.5v5.1h-2.5z"/>
<circle cx="253.9" cy="26.1" r=".64"/>
<circle cx="253.9" cy="28.6" r=".64"/>
</g>
<path d="M21.3 33.7h16.8l1.2 1.3-1.2 1.2h-16.8zM115.8 26.1h16.9l1.2 1.2-1.2 1.3h-16.9zM120.1 26.1v-2.6h11.9l1.3 1.3-1.3 1.3M47.1 87h11.9l1.3 1.3-1.3 1.3h-11.9zM20 130.2h10.5l1.2 1.3-1.2 1.2h-10.5z" fill="none" stroke="#008080" stroke-width=".25"/>
<path d="M20.9 130.6h5.4" fill="none" stroke="#008080" stroke-width=".18"/>
<g font-size="2.9" fill="#808080">
<text x="69.3" y="54.1">IC5</text>
<text x="63.4" y="78.7">IR11688STRPBF</text>
</g>
<g font-size="2.5" fill="#c0c0c0">
<text x="21.6" y="22.3">Synchronous rectifier and output capacitors and LC filter</text>
<text x="19" y="98.4">Voltage contro</text>
<text x="35" y="98.4">l loop + tracker</text>
</g>
<g font-size="2.5" fill="#808080">
<text x="151.4" y="23.5">SH2</text>
<text x="189.8" y="25.8">R63</text>
<text x="151" y="30.4">SH3</text>
<text x="188.5" y="30.6">120R</text>
<text x="191.1" y="33.6">L8</text>
<text x="271.7" y="35.9">X4-1</text>
<text x="100.5" y="38.3">D25</text>
<text x="229" y="40.1">R6</text>
<text x="232.2" y="40.1">4</text>
<text x="260.8" y="39.4">39-30-1020</text>
<text x="100.3" y="46.2">R68</text>
<text x="125.7" y="44.5">Q7</text>
<text x="132" y="44.9">R65</text>
<text x="142.2" y="44.9">R66</text>
<text x="152.2" y="42.1">C54</text>
<text x="162.4" y="42.1">C55</text>
<text x="172.5" y="42.1">C56</text>
<text x="179.3" y="46.6">1u/1</text>
<text x="179.3" y="42.8">C57</text>
<text x="184.1" y="46.6">00V</text>
<text x="202.4" y="44.6">C58</text>
<text x="210" y="44.6">C59</text>
<text x="217.4" y="45.4">C60</text>
<text x="225" y="45.4">C6</text>
<text x="228.2" y="45.4">1</text>
<text x="228.6" y="42.3">N.C.</text>
<text x="243.1" y="42.6">TP6</text>
<text x="249.4" y="45.2">R67</text>
<text x="249.5" y="47.4">4</text>
<text x="250.9" y="47.4">7K</text>
<text x="262.8" y="46.4">ZD5</text>
<text x="36.8" y="51.9">R69</text>
<text x="100.9" y="51">3R3</text>
<text x="210" y="49.7">N.C</text>
<text x="214.3" y="49.7">.</text>
<text x="237" y="53.6">N.C.</text>
<text x="237" y="51.7">C62</text>
<text x="262.8" y="48.6">SMAJ58A-TR</text>
<text x="36.8" y="54.1">10R</text>
<text x="37.7" y="59.3">C64</text>
<text x="52.3" y="58.1">C65</text>
<text x="132.9" y="58.1">4n7/200V</text>
<text x="132.9" y="56.2">C63</text>
<text x="271.7" y="56.2">X4-2</text>
<text x="36.7" y="61.2">100n</text>
<text x="52.9" y="61.9">4u7</text>
<text x="173.2" y="64.4">4n7/200</text>
<text x="179.3" y="60.6">C66</text>
<text x="182.2" y="64.4">V</text>
<text x="239.2" y="64.4">4n7/200V</text>
<text x="245.3" y="60.6">C67</text>
<text x="255.5" y="64.4">4n7/</text>
<text x="255.5" y="60.6">C68</text>
<text x="260.3" y="64.4">200V</text>
<text x="53.8" y="67.7">R70</text>
<text x="53.9" y="70">47K</text>
<text x="100.9" y="71.9">R71</text>
<text x="49.5" y="76.9">GND</text>
<text x="100.9" y="76">3R3</text>
<text x="115.4" y="75.6">Q8</text>
<text x="132.9" y="73.9">4n7/200V</text>
<text x="132.9" y="72">C69</text>
<text x="158.7" y="74.3">GND</text>
<text x="178.2" y="72.3">PE</text>
<text x="249.3" y="74.8">PE</text>
<text x="57.1" y="81.9">GND</text>
<text x="100.5" y="78.9">D26</text>
<text x="132" y="83.3">R72</text>
<text x="142.2" y="83.3">R73</text>
<text x="19.7" y="102.3">V+</text>
<text x="28.1" y="102.3">JP6</text>
<text x="31" y="113.5">R75</text>
<text x="43.7" y="113.5">R76</text>
<text x="69.4" y="110.8">100n</text>
<text x="69.4" y="108.2">C70</text>
<text x="139.3" y="112">C71</text>
<text x="154.9" y="112.8">R77</text>
<text x="227.3" y="110">R74</text>
<text x="29.6" y="115.7">470R</text>
<text x="42.3" y="115.7">470R</text>
<text x="117.7" y="118.4">C72</text>
<text x="139.7" y="114.6">10n</text>
<text x="154.9" y="115.1">100K</text>
<text x="224.9" y="118">IC6B</text>
<text x="227.3" y="114.1">10K</text>
<text x="247.6" y="117.6">R78</text>
<text x="62.8" y="121.3">IC6P</text>
<text x="99.9" y="123.5">C73</text>
<text x="117.7" y="120.9">100n</text>
<text x="138.8" y="125.9">470R</text>
<text x="140.2" y="123.6">R80</text>
<text x="154.9" y="125.2">51K</text>
<text x="154.9" y="123">R81</text>
<text x="179" y="122.3">750R</text>
<text x="179" y="120.1">R82</text>
<text x="212" y="124.2">750R</text>
<text x="212" y="120.1">R79</text>
<text x="221" y="125.6">LM258D</text>
<text x="247.6" y="121.7">10K</text>
<text x="40.4" y="131" transform="rotate(-90 40.4 131)">LED1-BTM</text>
<text x="53.1" y="131" transform="rotate(-90 53.1 131)">LED1-TOP</text>
<text x="69.4" y="131.1">100n</text>
<text x="69.4" y="128.5">C7</text>
<text x="72.6" y="128.5">4</text>
<text x="74.9" y="127.7">GND</text>
<text x="99.9" y="126">100p</text>
<text x="99.9" y="131.1">C76</text>
<text x="113" y="130">R83</text>
<text x="123.8" y="127">GND</text>
<text x="127.5" y="131.2">R84</text>
<text x="193.9" y="131.1">100p</text>
<text x="193.9" y="128.5">C75</text>
<text x="244.4" y="130.2">GND</text>
<text x="259" y="131.6">P1</text>
<text x="21.4" y="135.5">X2-4</text>
<text x="29.4" y="135">D27</text>
<text x="48.9" y="137.7">GND</text>
<text x="63.5" y="133.4">JP7</text>
<text x="83.8" y="136">3K3</text>
<text x="83.8" y="133.8">R85</text>
<text x="99.9" y="133.6">2n2</text>
<text x="113" y="134.8">30K</text>
<text x="127.6" y="133.5">1K8</text>
<text x="143.5" y="137.9">R87</text>
<text x="158.7" y="137.3">7K5</text>
<text x="158.7" y="135">R88</text>
<text x="173.9" y="137.6">R89</text>
<text x="212" y="136.9">750R</text>
<text x="212" y="132.8">R86</text>
<text x="259" y="133.9">T9</text>
<text x="261.9" y="133.9">10W-50K</text>
<text x="26.9" y="140.5">BAS316</text>
<text x="58.6" y="140.6">V-</text>
<text x="101.2" y="138.4">IC7-1</text>
<text x="143.5" y="142">10K</text>
<text x="173.9" y="142">220R</text>
<text x="187.3" y="143.5">IC6A</text>
<text x="224.3" y="139">IC7-2</text>
<text x="250.3" y="140.2">GND</text>
<text x="260.4" y="143.5">JP8</text>
<text x="38.7" y="148">JP9</text>
<text x="65.4" y="146.1">OK3</text>
<text x="97.8" y="146.7">TL103W</text>
<text x="126.6" y="147.6">C78</text>
<text x="128.4" y="149.5">1u</text>
<text x="170.6" y="146.8">4u7</text>
<text x="170.6" y="144.9">C</text>
<text x="172.4" y="144.9">77</text>
<text x="187.3" y="146.1">LM258D</text>
<text x="221" y="145.9">TL103W</text>
<text x="247.2" y="149.5">N.C.</text>
<text x="247.2" y="147.6">C79</text>
<text x="270.4" y="148.2">X2-5</text>
<text x="170.8" y="153">GND</text>
<text x="201.9" y="150.5">GND</text>
<text x="270.4" y="154.6">X2-6</text>
<text x="62.2" y="159.4">TLP291-GB.SE-T</text>
<text x="109.8" y="158.1">GND</text>
<text x="125.9" y="158.1">GND</text>
<text x="242.5" y="158.1">GND</text>
<text x="262.8" y="158.1">GND</text>
</g>
<g font-size="2.5" fill="#f0f">
<text x="238.1" y="22.9">X4</text>
<text x="241.8" y="22.9">2-pin output connector</text>
</g>
<g font-size="2.1" fill="#808080">
<text x="78.6" y="58.6">VD1</text>
<text x="85.4" y="57.5">4</text>
<text x="63.2" y="60">2</text>
<text x="63.2" y="62.5">3</text>
<text x="67.1" y="61.1">VCC</text>
<text x="67.1" y="63.7">MOT</text>
<text x="75.9" y="61.1">GATE1</text>
<text x="85.4" y="60">1</text>
<text x="85.4" y="65.1">6</text>
<text x="75.9" y="71.3">GATE2</text>
<text x="79.9" y="66.2">VS</text>
<text x="85.4" y="70.2">8</text>
<text x="63.2" y="72.7">7</text>
<text x="67.1" y="73.8">GND</text>
<text x="78.6" y="73.8">VD2</text>
<text x="85.4" y="72.7">5</text>
<text x="61.8" y="113.9" transform="rotate(-90 61.8 113.9)">8</text>
<text x="237.8" y="118.4">6</text>
<text x="61.8" y="124.8" transform="rotate(-90 61.8 124.8)">4</text>
<text x="225.7" y="120.9">7</text>
<text x="237.8" y="123.5">5</text>
<text x="257.4" y="126" transform="rotate(-90 257.4 126)">E</text>
<text x="260.6" y="128.6">S</text>
<text x="107.6" y="136.2" transform="rotate(-90 107.6 136.2)">8</text>
<text x="199.7" y="136.2">2</text>
<text x="257.4" y="133.2" transform="rotate(-90 257.4 133.2)">A</text>
<text x="101.3" y="141.3">1</text>
<text x="113.3" y="138.7">2</text>
<text x="115.9" y="143.8">3</text>
<text x="187.6" y="138.7">1</text>
<text x="199.7" y="141.3">3</text>
<text x="225.7" y="141.3">7</text>
<text x="237.8" y="138.7">6</text>
<text x="237.8" y="143.8">5</text>
<text x="63.2" y="148.9">4</text>
<text x="77.8" y="148.9">1</text>
<text x="63.2" y="154">3</text>
<text x="77.8" y="154">2</text>
<text x="107.6" y="150.8" transform="rotate(-90 107.6 150.8)">4</text>
</g>
<g font-size="2" fill="#f0f">
<text x="245.2" y="26.9">Vout+ 1</text>
<text x="245.9" y="29.4">GND 2</text>
</g>
<g font-size="1.8" fill="#f00">
<text x="21.6" y="27.3">Routing between the drain of the MOSFET and the IC pin must be particularly optimized</text>
<text x="21.6" y="29.9">Route traces between sync. MOSFETs and transformer outputs as short as possible</text>
<text x="255.7" y="149.2">Max. +2.5V</text>
<text x="21.6" y="164.5">Place OK3 as close as possible to IC3</text>
</g>
<g font-size="1.8" fill="#008080">
<text x="116.9" y="28">S2_DOT_OUT/2.4A</text>
<text x="121" y="25.4">S1_OUT/2.4A</text>
<text x="22.3" y="35.6">S1_DOT_OUT/2.4A</text>
<text x="178.4" y="34.3">POUT+</text>
<text x="252" y="34.3">PREG_OUT+</text>
<text x="109.9" y="47">SR_OUT1</text>
<text x="261.4" y="54.6">GND</text>
<text x="109.9" y="72.4">SR_OUT2</text>
<text x="48" y="88.9">S2_OUT/2.4B</text>
<text x="255.2" y="118.1">+2.5VREF</text>
<text x="20.9" y="132.1">FAULT/2.1A</text>
<text x="120" y="143.5">+2.5VREF</text>
<text x="21.6" y="148.6">COMP</text>
<text x="21.6" y="153.7">AGND</text>
</g>
<g font-size="1.8" fill="#808080">
<text x="180.9" y="37.9">IHLP2020CZER3R3M11</text>
<text x="100.4" y="43.6">1N5819H</text>
<text x="107.9" y="43.6">W-7-F</text>
<text x="132" y="46.5">22R/2-3W</text>
<text x="142.2" y="46.5">22R/2-3W</text>
<text x="110.5" y="49.6">FDD86250-F085</text>
<text x="217.4" y="48.6">1u/100V</text>
<text x="225" y="48.6">100</text>
<text x="228" y="48.6">n/100V</text>
<text x="154.7" y="56.1" transform="rotate(-90 154.7 56.1)">UPW1J152MHD</text>
<text x="164.9" y="55.5" transform="rotate(-90 164.9 55.5)">UPW1J152MHD</text>
<text x="174.4" y="55.5" transform="rotate(-90 174.4 55.5)">UPW1J152MHD</text>
<text x="205.5" y="66" transform="rotate(-90 205.5 66)">HHXC630ARA330MHA0G</text>
<text x="110.5" y="80">FDD86250-F085</text>
<text x="100.4" y="84.3">1N5819HW-7-F</text>
<text x="132" y="85">22R/2-3W</text>
<text x="142.2" y="85">22R/2-3W</text>
<text x="42.5" y="131" transform="rotate(-90 42.5 131)">L-934EB/1Y1ID-RV</text>
<text x="55.2" y="131" transform="rotate(-90 55.2 131)">L-934EB/1Y1ID-RV</text>
</g>
<g font-size="1.8" fill="#800000">
<text x="150.5" y="42.2" transform="rotate(-90 150.5 42.2)">+</text>
<text x="160.7" y="42.2" transform="rotate(-90 160.7 42.2)">+</text>
<text x="170.8" y="42.2" transform="rotate(-90 170.8 42.2)">+</text>
<text x="201.3" y="44.7" transform="rotate(-90 201.3 44.7)">+</text>
<text x="208.9" y="44.7" transform="rotate(-90 208.9 44.7)">+</text>
<text x="168.3" y="143.8" transform="rotate(-90 168.3 143.8)">+</text>
<text x="19" y="188.6">Licensed under the TAPR Open Hardware License (www.tapr.org/OHL)</text>
<text x="19" y="190.5">More info at https://www.envox.hr/eez</text>
<text x="19" y="192.4">Repository: https://github.com/eez-open/CF-DIC</text>
</g>
<text font-size="1.8" fill="#800080" x="170.8" y="148.6">Tant.</text>
</svg>
